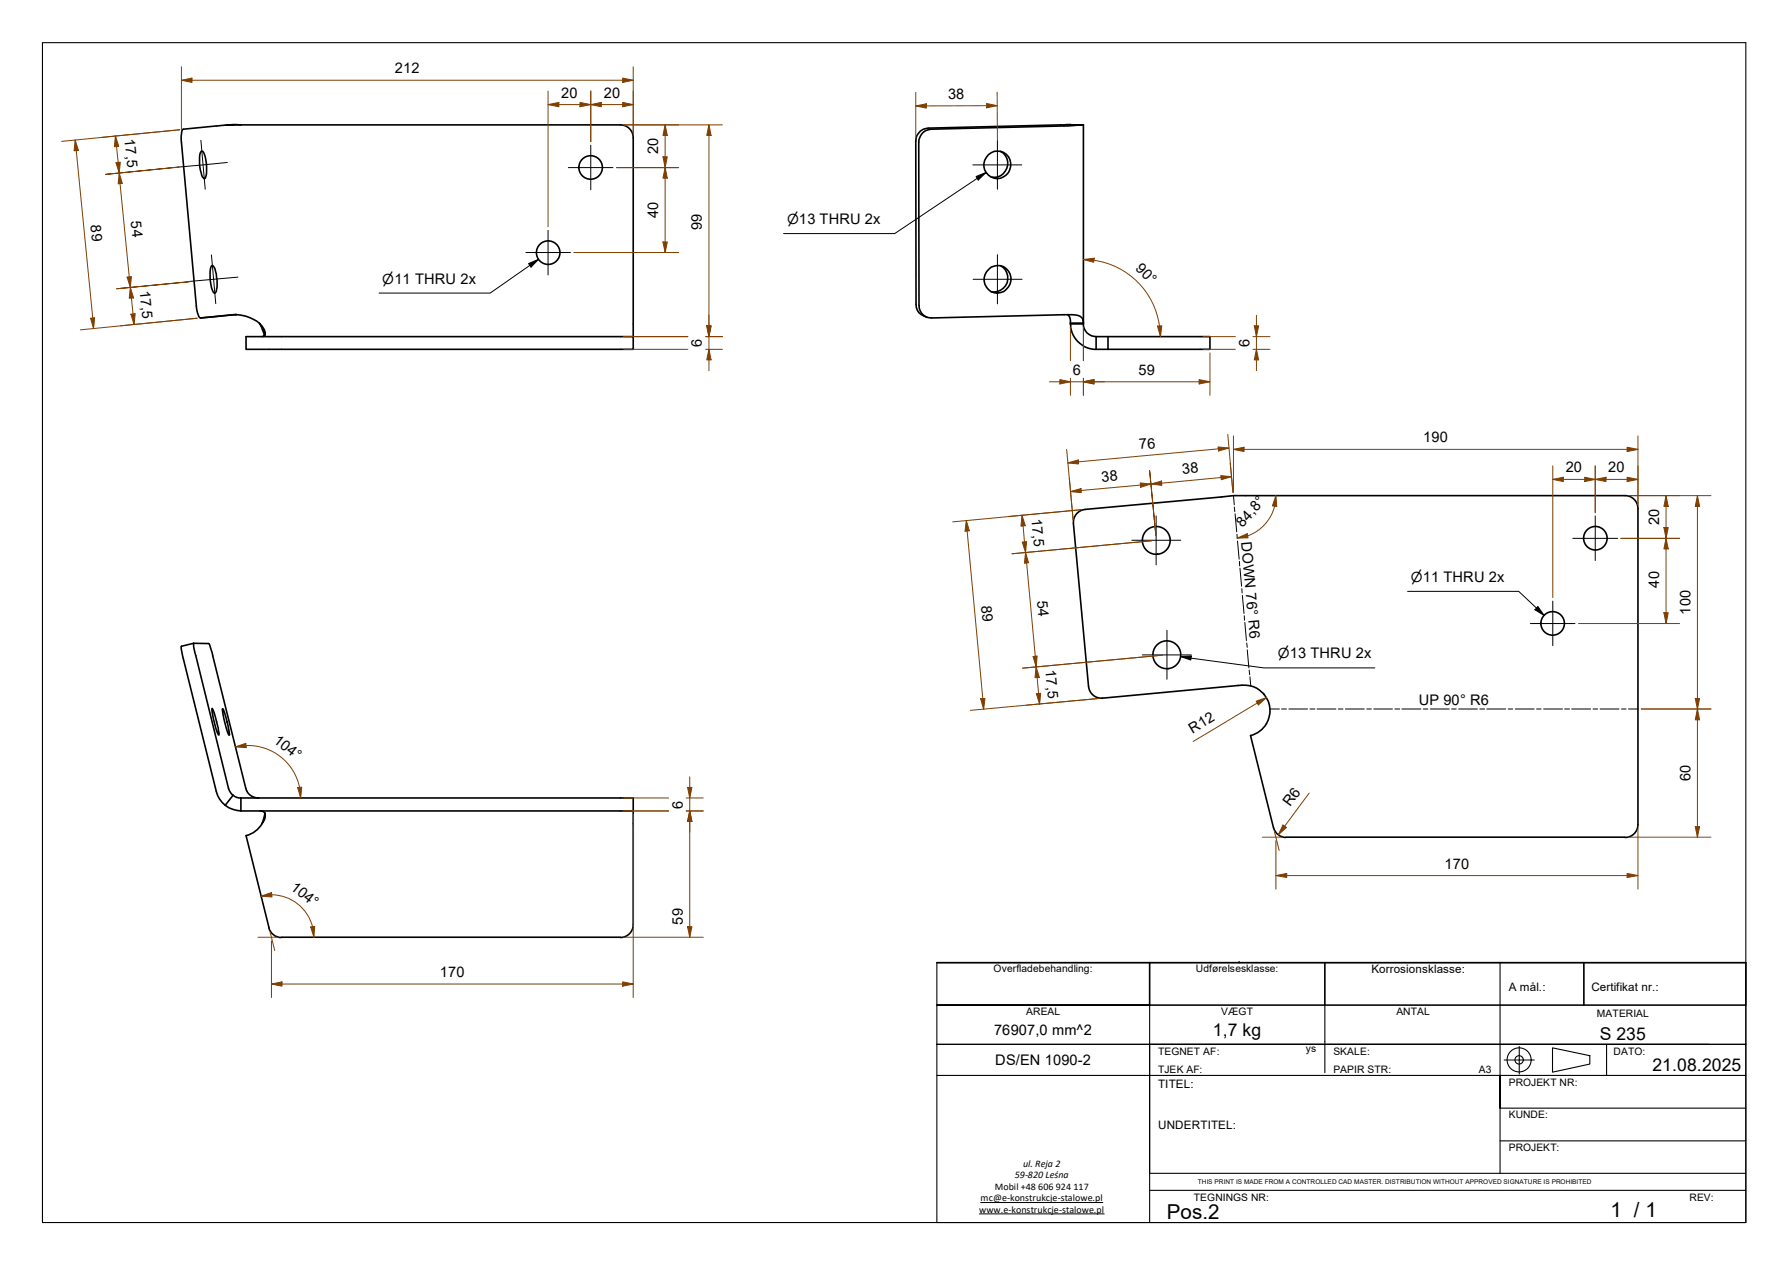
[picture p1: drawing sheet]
<svg xmlns="http://www.w3.org/2000/svg" width="420mm" height="297mm" viewBox="0 0 420 297" stroke-linecap="round" stroke-linejoin="round" font-family="sans-serif">
<!-- layer: Visible (ISO) -->
<g fill="none" stroke="#000" stroke-width=".38">
<path d="M47.2 35.5h.2a1.41 1.41 0 0 1 .8 1.3 9.7 9.7 0 0 1 0 5l-.2 .2a1.5 1.5 0 0 1-.8-1.4 8.2 8.2 0 0 1 0-5.1zM56.6 29.3h89.1a3 3 0 0 1 3 3M56.6 29.3l-3.7 .1-9.8 .9a3.4 3.4 0 0 0-.5 3.1l3.6 39 .2 1.2a1.11 1.11 0 0 0 .7 1.1M56.6 29.3l-3.7 .1M148.7 32.3v46.7M232.2 36.3a3.2 3.2 0 0 1 5 1.2 3.2 3.2 0 0 1-2.9 4.3 3.2 3.2 0 0 1-3-4.2zM234.9 35.5a3.2 3.2 0 0 1 1.6 4 3.2 3.2 0 0 1-3.7 2.1M251.1 29.3h3.3M253.2 29.4l-2.4 .2-32.1 .7a3 3 0 0 0-2.9 3.1v38.3a2.89 2.89 0 0 0 3 3l33-.8a2.57 2.57 0 0 1 2.5 1.1l.1 .9h-3M253.2 29.4l-2.8-.1-32.4 .8a3 3 0 0 0-2.9 3v38.4a3.1 3.1 0 0 0 2.6 3M254.4 29.3l-1.2 .1M254.4 29.3v46.8"/>
<path d="M47.1 74.7l7.7-.8a9.2 9.2 0 0 1 6 2M49.7 62.5l.1-.2a1.55 1.55 0 0 1 .8 1.4 8.2 8.2 0 0 1 0 5l-.2 .1a3.6 3.6 0 0 1-1-2.8l-.1-2.2zM55.6 73.8l-8.5 .9M57.8 79h90.9v3h-90.9zM60.9 75.8l.1 .2M62.1 78.9l-1.1-2.8a2.58 2.58 0 0 1 1.2 2.8l-.7 .1M232.2 63.2a3.2 3.2 0 0 1 5 1 3.2 3.2 0 0 1-2.2 4.5 3.2 3.2 0 0 1-3.5-1.6 3.2 3.2 0 0 1 .7-3.9zM235 62.4a3.3 3.3 0 0 1 1.5 4 3.3 3.3 0 0 1-3.7 2.1M250.8 73.9a2.05 2.05 0 0 1 .6 2M251.4 76.1h3M251.4 76.1a6.1 6.1 0 0 0 6 5.9M251.4 75.9v.2"/>
<path d="M254.4 76.1a2.93 2.93 0 0 0 3 2.9M257.4 79h26.8v3h-24M257.4 79v3M260.2 79v3h-2.8M254.8 119.6l34.9-3.2h92a3 3 0 0 1 3 3v74.2M254.8 119.6a3 3 0 0 0-2.7 3.3M252.1 122.9l3.6 38.3a3 3 0 0 0 3.2 2.7M45.5 151.1h3.5l.2 .3 .6 1.9 7.9 31.8a3 3 0 0 0 3.1 2.3M45.5 151.1l-2.9 .7v.8l8.2 33.3a5.9 5.9 0 0 0 2.1 3.2M45.5 151.1l.3 2.2 7.9 31.8 .4 .9 .6 .7M49.8 166.4a19.3 19.3 0 0 1 1.6 6.2 13.8 13.8 0 0 1-1.6-5.7zM52.3 166.4a16.1 16.1 0 0 1 1.5 5.7v.5a17.6 17.6 0 0 1-1.5-6.2z"/>
<path d="M293.7 172.7l5.4 21.7a3 3 0 0 0 2.9 2.2M296.8 162.9a6 6 0 0 1-3.1 9.8M296.8 162.9a6.3 6.3 0 0 0-6-1.9l-31.9 2.9M52.9 189.1a6.7 6.7 0 0 0 3.7 1.3M54.7 186.7a2.58 2.58 0 0 0 1.9 .7M54.7 186.7l-1.8 2.4M56.6 187.4h92.1v3h-92.1M56.6 187.4v3M57.8 196.2l5.4 21.7M61 190.4a1.19 1.19 0 0 1 1.2 .6 1.19 1.19 0 0 1 0 1.3l-.7 1.1 .7-2.5M61.5 193.4l-.8 1.1-1 .9-1.9 .8M148.7 190.4v26.7"/>
<path d="M302 196.6h79.6M384.7 193.6a3 3 0 0 1-3 3M63.1 217.9a3 3 0 0 0 3 2.2M148.7 217.1a3 3 0 0 1-3 3M66.1 220.1h79.6"/>
<circle cx="138.7" cy="39.3" r="2.76"/>
<circle cx="128.7" cy="59.3" r="2.76"/>
<circle cx="271.6" cy="126.9" r="3.3"/>
<circle cx="374.7" cy="126.4" r="2.76"/>
<circle cx="274" cy="153.8" r="3.3"/>
<circle cx="364.6" cy="146.4" r="2.76"/>
</g>
<circle cx="55.2" cy="73.9" r=".19" fill="#000"/>
<!-- layer: Bend Centerline (ISO) -->
<g fill="none" stroke="#000" stroke-width=".23">
<path d="M289.7 116.4l.2 2.1M289.9 119l.1 1.1M290.1 120.6l.3 4.3M290.5 125.5l.1 1M290.6 127l.4 4.3M291.1 131.8v1.1M291.2 133.4l.4 4.3M291.7 138.2v1M291.8 139.8l.4 4.3M292.2 144.6l.1 1.1M292.4 146.2l.3 4.2M292.8 151l.1 1"/>
<path d="M292.9 152.6l.4 4.2M293.4 157.3l.1 1.1M293.6 158.9l.2 2.2M298.3 166.5h2.2M301 166.5h1.1M302.7 166.5h4.4M307.7 166.5h1.1M309.3 166.5h4.5M314.3 166.5h1.1M316 166.5h4.4M321 166.5h1.1M322.6 166.5h4.4"/>
<path d="M327.6 166.5h1.1M329.2 166.5h4.5M334.3 166.5h1M335.9 166.5h4.5M340.9 166.5h1.1M342.6 166.5h4.4M347.5 166.5h1.2M349.2 166.5h4.4M354.2 166.5h1.1M355.9 166.5h4.4M360.9 166.5h1M362.5 166.5h4.5"/>
<path d="M367.5 166.5h1.1M369.1 166.5h4.5M374.1 166.5h1.1M375.8 166.5h4.4M380.8 166.5h1.1M382.5 166.5h2.2"/>
</g>
<!-- layer: Border (ISO) -->
<g fill="none" stroke="#000" stroke-width=".25">
<path d="M10 10h400v277.1h-400zM270 236h-50h190M311.1 236v15.9M352.3 226v26.5M410 226h-190v61.1h50v-41.9h-50h190v-9.2h-140v9.2M220 252.5h190M270 245.2v30.3h140M270 245.2h140M356.8 245.7v6.5M364.6 246l8.8 1.9v2l-8.8 1.9zM377.3 245.2v7.3M270 279.5h140"/>
<path d="M352.3 267.9h57.7M410 260.2h-57.7v-7.7v23M270 287.1h140"/>
<circle cx="356.8" cy="248.9" r="2.83"/>
<circle cx="356.8" cy="248.9" r=".98"/>
</g>
<!-- layer: Title (ISO) -->
<path d="M220 226h190v10M270 226v10h-50M291 225.9v.1M311.1 226v10M372 226v10" fill="none" stroke="#000" stroke-width=".38"/>
<!-- layer: Border (ISO) -->
<path d="M353.3 248.9h7.1" fill="none" stroke="#000" stroke-width=".23"/>
<!-- layer: Title (ISO) -->
<path d="M230 285h29.3M230.3 282.4h28.7" fill="none" stroke="#000" stroke-width=".23"/>
<!-- layer: Dimension (ISO) -->
<path d="M70.4 184.9l.2 2.5" fill="none" stroke="#803f00" stroke-width=".23"/>
<path d="M69.9 185l1-.2-.3 2.6z" fill="#803f00"/>
<path d="M57.8 175.1l-2.5 .3M69.9 185l1-.2-.3 2.6z" fill="none" stroke="#803f00" stroke-width=".23"/>
<path d="M55.3 175.4l2.4-.9 .1 1.1z" fill="#803f00"/>
<path d="M272.4 76.6l.1 2.4M55.3 175.4l2.4-.9 .1 1.1zM57.8 175.1a12.4 12.4 0 0 1 12.6 9.8" fill="none" stroke="#803f00" stroke-width=".23"/>
<path d="M271.8 76.6l1.1-.1-.4 2.5z" fill="#803f00"/>
<path d="M254.4 60.9l2.5 .2M271.8 76.6l1.1-.1-.4 2.5z" fill="none" stroke="#803f00" stroke-width=".23"/>
<path d="M254.4 60.9l2.6-.3-.1 1z" fill="#803f00"/>
<path d="M254.4 60.9l2.6-.3-.1 1zM256.9 61.1a18.1 18.1 0 0 1 15.4 15.4M166.5 82v2.5" fill="none" stroke="#803f00" stroke-width=".23"/>
<path d="M166.5 82l.5 2.5h-1z" fill="#803f00"/>
<path d="M166.5 76.5v2.5M166.5 82l.5 2.5h-1z" fill="none" stroke="#803f00" stroke-width=".23"/>
<path d="M166 76.5h1l-.5 2.5z" fill="#803f00"/>
<path d="M146.5 79h15M165.7 79h4M166 76.5h1l-.5 2.5zM166.5 74v8M146.5 82h15M165.7 82h4M166.5 84.5v2.5" fill="none" stroke="#803f00" stroke-width=".23"/>
<path d="M166 76.5h1l-.5 2.5z" fill="#803f00"/>
<path d="M166.5 29.3v2.5M166 76.5h1l-.5 2.5z" fill="none" stroke="#803f00" stroke-width=".23"/>
<path d="M166.5 29.3l.5 2.5h-1z" fill="#803f00"/>
<path d="M146.5 29.3h23.2M166.5 29.3l.5 2.5h-1zM166.5 31.8v44.7M146.5 79h15M165.7 79h4M146.2 231.1h2.5" fill="none" stroke="#803f00" stroke-width=".23"/>
<path d="M146.2 230.6l2.5 .5-2.5 .5z" fill="#803f00"/>
<path d="M63.8 231.1h2.4M146.2 230.6l2.5 .5-2.5 .5z" fill="none" stroke="#803f00" stroke-width=".23"/>
<path d="M63.8 231.1l2.4-.5v1z" fill="#803f00"/>
<path d="M148.7 191.2v43M162 184.9v2.5M63.4 218.6l1.1 4.6M60.6 220.1h4.7M63.8 231.1l2.4-.5v1zM63.8 220.9v13.3M66.2 231.1h80" fill="none" stroke="#803f00" stroke-width=".23"/>
<path d="M161.5 184.9h1l-.5 2.5z" fill="#803f00"/>
<path d="M161.5 184.9h1l-.5 2.5zM162 190.4v2.5" fill="none" stroke="#803f00" stroke-width=".23"/>
<path d="M162 190.4l.5 2.5h-1z" fill="#803f00"/>
<path d="M146.5 190.4h10.5M146.5 187.4h10.5M161.2 190.4h4M161.2 187.4h4M162 190.4l.5 2.5h-1zM162 182.4v2.5M162 187.4v8" fill="none" stroke="#803f00" stroke-width=".23"/>
<path d="M162 190.4l.5 2.5h-1z" fill="#803f00"/>
<path d="M162 190.4l.5 2.5h-1zM162 217.6v2.5" fill="none" stroke="#803f00" stroke-width=".23"/>
<path d="M161.5 217.6h1l-.5 2.5z" fill="#803f00"/>
<path d="M31.2 73.7l.3 2.5M146.5 190.4h10.5M161.2 190.4h4M162 192.9v24.7M161.5 217.6h1l-.5 2.5zM146.5 220.1h18.7" fill="none" stroke="#803f00" stroke-width=".23"/>
<!-- layer: Center Mark (ISO) -->
<path d="M47.2 32.9l1 11.5M53.4 38.1l-11.4 1.1M133.5 39.4h10.5M138.7 34.1v10.5M49.7 59.9l1 11.4M123.5 59.3h10.5M128.7 54.1v10.5M55.9 65.1l-11.5 1" fill="none" stroke="#000" stroke-width=".23"/>
<!-- layer: Symbol (ISO) -->
<path d="M229.2 41.5l2.4-1-1.9 1.8zM231.6 40.5l-21.5 14.3h-26.1M124.1 61.9l2.4-1-1.8 1.8zM126.5 60.9l-11.4 7.9h-26.1" fill="none" stroke="#000" stroke-width=".23"/>
<path d="M229.2 41.5l2.4-1-1.9 1.8zM124.1 61.9l2.4-1-1.8 1.8z" fill="#000"/>
<!-- layer: Dimension (ISO) -->
<path d="M30.7 73.8l1-.2-.2 2.6z" fill="#803f00"/>
<path d="M30.6 67.5l.3 2.5M30.7 73.8l1-.2-.2 2.6z" fill="none" stroke="#803f00" stroke-width=".23"/>
<path d="M30.6 67.5l.8 2.5h-1z" fill="#803f00"/>
<path d="M30.4 65l.2 2.5M30.6 67.5l.8 2.5h-1zM30.9 70l.3 3.7M46.3 74.7l-18 1.8" fill="none" stroke="#803f00" stroke-width=".23"/>
<path d="M29.8 65.1l1.1-.2-.3 2.6z" fill="#803f00"/>
<path d="M28 40.6l.2 2.5M29.8 65.1l1.1-.2-.3 2.6z" fill="none" stroke="#803f00" stroke-width=".23"/>
<path d="M28 40.6l.7 2.4-1 .2z" fill="#803f00"/>
<path d="M27.7 38.1l.3 2.5M28 40.6l.7 2.4-1 .2zM28.2 43.1l2.2 21.9" fill="none" stroke="#803f00" stroke-width=".23"/>
<path d="M27.2 38.2l1.1-.1-.3 2.5z" fill="#803f00"/>
<path d="M27.1 31.9l.3 2.5M27.2 38.2l1.1-.1-.3 2.5z" fill="none" stroke="#803f00" stroke-width=".23"/>
<path d="M27.1 31.9l.8 2.4-1 .2z" fill="#803f00"/>
<path d="M17.7 32.9l.2 2.5M27.1 31.9l.8 2.4-1 .2zM27.4 34.4l.3 3.7M42.2 30.5l-18.3 1.7M24.8 40.9l17.2-1.7-17.2 1.7M27.4 67.8l17-1.6-17 1.6" fill="none" stroke="#803f00" stroke-width=".23"/>
<path d="M17.7 32.9l.7 2.4-1 .1z" fill="#803f00"/>
<path d="M17.7 32.9l.7 2.4-1 .1zM21.8 74.7l.2 2.4" fill="none" stroke="#803f00" stroke-width=".23"/>
<path d="M21.3 74.7l.9-.1-.2 2.5z" fill="#803f00"/>
<path d="M17.9 35.4l3.9 39.3M42.2 30.5l-27.7 2.7M215.1 24.9h2.5M21.3 74.7l.9-.1-.2 2.5zM46.3 74.7l-27.4 2.8" fill="none" stroke="#803f00" stroke-width=".23"/>
<!-- layer: Center Mark (ISO) -->
<path d="M228.5 38.7h11.5M234.3 32.9v11.5M234.3 59.8v11.6M228.5 65.6h11.5" fill="none" stroke="#000" stroke-width=".23"/>
<!-- layer: Dimension (ISO) -->
<path d="M215.1 24.9l2.5-.5v1z" fill="#803f00"/>
<path d="M215.1 24.9l2.5-.5v1zM231.7 24.8h2.5" fill="none" stroke="#803f00" stroke-width=".23"/>
<path d="M231.7 24.3l2.5 .5-2.5 .5z" fill="#803f00"/>
<path d="M215.1 21.7v10.7M231.7 24.3l2.5 .5-2.5 .5zM231.7 24.8l-14.1 .1M234.2 21.6l.1 11.3M398.7 194.1v2.5" fill="none" stroke="#803f00" stroke-width=".23"/>
<path d="M398.1 194.1h1.1l-.5 2.5z" fill="#803f00"/>
<path d="M398.7 166.5v2.5M398.1 194.1h1.1l-.5 2.5z" fill="none" stroke="#803f00" stroke-width=".23"/>
<path d="M398.7 166.5l.5 2.5h-1.1z" fill="#803f00"/>
<path d="M385.4 166.5h16.4M398.7 166.5l.5 2.5h-1.1zM398.7 164v2.5M398.7 169v25.1M382.5 196.6h19.3" fill="none" stroke="#803f00" stroke-width=".23"/>
<path d="M398.1 164h1.1l-.5 2.5z" fill="#803f00"/>
<path d="M398.7 116.4v2.5M398.1 164h1.1l-.5 2.5z" fill="none" stroke="#803f00" stroke-width=".23"/>
<path d="M398.7 116.4l.5 2.5h-1.1z" fill="#803f00"/>
<path d="M382.5 116.4h19.3M398.7 116.4l.5 2.5h-1.1zM398.7 118.9v45.1M391.3 143.9v2.5M385.4 166.5h16.4" fill="none" stroke="#803f00" stroke-width=".23"/>
<!-- layer: Center Mark (ISO) -->
<path d="M265.8 126.9h11.5M271.5 121.1v11.5M369.4 126.4h10.5M374.6 121.1v10.5M268.3 153.8h11.5M274.1 148v11.5M359.4 146.4h10.5M364.7 141.1v10.5" fill="none" stroke="#000" stroke-width=".23"/>
<!-- layer: Dimension (ISO) -->
<path d="M390.8 143.9h1l-.5 2.5z" fill="#803f00"/>
<path d="M391.3 126.4v2.5M390.8 143.9h1l-.5 2.5z" fill="none" stroke="#803f00" stroke-width=".23"/>
<path d="M391.3 126.4l.5 2.5h-1z" fill="#803f00"/>
<path d="M380.7 126.4h13.8M391.3 126.4l.5 2.5h-1zM391.3 123.9v2.5M391.3 128.9v15M370.7 146.4h23.8" fill="none" stroke="#803f00" stroke-width=".23"/>
<path d="M390.8 123.9h1l-.5 2.5z" fill="#803f00"/>
<path d="M391.3 116.4v2.5M390.8 123.9h1l-.5 2.5z" fill="none" stroke="#803f00" stroke-width=".23"/>
<path d="M391.3 116.4l.5 2.5h-1z" fill="#803f00"/>
<path d="M364.7 112.6h2.5M382.5 116.4h12M391.3 116.4l.5 2.5h-1zM391.3 118.9v5M380.7 126.4h13.8" fill="none" stroke="#803f00" stroke-width=".23"/>
<path d="M364.7 112.6l2.5-.5v1z" fill="#803f00"/>
<path d="M364.7 112.6l2.5-.5v1zM372.2 112.6h2.4" fill="none" stroke="#803f00" stroke-width=".23"/>
<path d="M372.2 112.1l2.4 .5-2.4 .5z" fill="#803f00"/>
<path d="M364.7 109.4v30.9M367.2 112.6h5M372.2 112.1l2.4 .5-2.4 .5zM374.6 112.6h2.6M374.6 109.4v11" fill="none" stroke="#803f00" stroke-width=".23"/>
<path d="M374.6 112.6l2.6-.5v1z" fill="#803f00"/>
<path d="M374.6 112.6l2.6-.5v1zM382.1 112.6h2.6" fill="none" stroke="#803f00" stroke-width=".23"/>
<path d="M382.1 112.1l2.6 .5-2.6 .5z" fill="#803f00"/>
<path d="M374.6 109.4v11M377.2 112.6h4.9M382.1 112.1l2.6 .5-2.6 .5zM382.1 105.5h2.6M384.7 109.4v9.2" fill="none" stroke="#803f00" stroke-width=".23"/>
<path d="M382.1 105l2.6 .5-2.6 .5z" fill="#803f00"/>
<path d="M289.7 105.5h2.5M382.1 105l2.6 .5-2.6 .5z" fill="none" stroke="#803f00" stroke-width=".23"/>
<path d="M289.7 105.5l2.5-.5v1z" fill="#803f00"/>
<path d="M288.6 105.2l-2.5 .2M289.7 105.5l2.5-.5v1zM289.7 102.3v13.3M292.2 105.5h89.9M384.7 102.3v16.3" fill="none" stroke="#803f00" stroke-width=".23"/>
<path d="M286.1 105l2.5 .2-2.4 .7z" fill="#803f00"/>
<path d="M253.3 108.4l-2.5 .3M286.1 105l2.5 .2-2.4 .7z" fill="none" stroke="#803f00" stroke-width=".23"/>
<path d="M250.8 108.7l2.4-.7 .1 1z" fill="#803f00"/>
<path d="M250.5 105.5l1.5 16.6M250.8 108.7l2.4-.7 .1 1zM286.1 105.4l-32.8 3M288.4 102l1.2 13.6M289.2 111.9l-2.4 .2" fill="none" stroke="#803f00" stroke-width=".23"/>
<path d="M286.7 111.7l2.5 .2-2.4 .7z" fill="#803f00"/>
<path d="M272.8 113.5l-2.5 .2M286.7 111.7l2.5 .2-2.4 .7z" fill="none" stroke="#803f00" stroke-width=".23"/>
<path d="M270.3 113.7l2.5-.7 .1 1z" fill="#803f00"/>
<path d="M270.3 113.7l2.5-.7 .1 1zM270.3 113.7l-2.5 .2M286.8 112.1l-14 1.4M288.9 108.8l.7 6.8" fill="none" stroke="#803f00" stroke-width=".23"/>
<path d="M267.8 113.4l2.5 .3-2.4 .7z" fill="#803f00"/>
<path d="M253.9 115.2l-2.5 .2M267.8 113.4l2.5 .3-2.4 .7z" fill="none" stroke="#803f00" stroke-width=".23"/>
<path d="M251.4 115.4l2.5-.7v1z" fill="#803f00"/>
<path d="M251.1 112.3l.9 9.8M251.4 115.4l2.5-.7v1zM267.8 113.9l-13.9 1.3M270 110.5l1.5 15.3-1.5-15.3M226.9 122.2l.2 2.5" fill="none" stroke="#803f00" stroke-width=".23"/>
<path d="M226.9 122.2l.7 2.4-1 .2z" fill="#803f00"/>
<path d="M226.9 122.2l.7 2.4-1 .2zM230.8 164.1l.2 2.4" fill="none" stroke="#803f00" stroke-width=".23"/>
<path d="M230.3 164.1l1-.1-.3 2.5z" fill="#803f00"/>
<path d="M254 119.7l-30.2 2.8M227.1 124.7l3.7 39.4M230.3 164.1l1-.1-.3 2.5zM243.9 162.8l.3 2.5M258.1 164l-30.2 2.8" fill="none" stroke="#803f00" stroke-width=".23"/>
<path d="M243.4 162.9l1-.1-.2 2.5z" fill="#803f00"/>
<path d="M243.3 156.6l.3 2.5M243.4 162.9l1-.1-.2 2.5z" fill="none" stroke="#803f00" stroke-width=".23"/>
<path d="M243.3 156.6l.8 2.5h-1z" fill="#803f00"/>
<path d="M243.1 154.1l.2 2.5M243.3 156.6l.8 2.5h-1zM243.6 159.1l.3 3.7M258.1 164l-17.1 1.6" fill="none" stroke="#803f00" stroke-width=".23"/>
<path d="M242.6 154.2l1-.2-.3 2.6z" fill="#803f00"/>
<path d="M240.9 129.7l.2 2.5M242.6 154.2l1-.2-.3 2.6z" fill="none" stroke="#803f00" stroke-width=".23"/>
<path d="M240.9 129.7l.7 2.4-1 .2z" fill="#803f00"/>
<path d="M240.6 127.2l.3 2.5M240.9 129.7l.7 2.4-1 .2zM241.1 132.2l2 21.9" fill="none" stroke="#803f00" stroke-width=".23"/>
<path d="M240.1 127.3l1-.1-.2 2.5z" fill="#803f00"/>
<path d="M240 121l.3 2.5M240.1 127.3l1-.1-.2 2.5z" fill="none" stroke="#803f00" stroke-width=".23"/>
<path d="M240 121l.8 2.4-1 .2z" fill="#803f00"/>
<path d="M254 119.7l-17.1 1.6M240 121l.8 2.4-1 .2zM240.3 123.5l.3 3.7M270.4 127l-32.7 3M293 125.8l-2.4 .6M273 153.8l-32.8 3.1" fill="none" stroke="#803f00" stroke-width=".23"/>
<path d="M290.6 126.4l2.3-1.1 .2 1z" fill="#803f00"/>
<path d="M299.7 116.4l-.4 2.5M290.6 126.4l2.3-1.1 .2 1z" fill="none" stroke="#803f00" stroke-width=".23"/>
<path d="M299.7 116.4l.1 2.5-1-.1z" fill="#803f00"/>
<path d="M299.3 118.9a10 10 0 0 1-6.3 6.9M299.7 116.4l.1 2.5-1-.1zM382.1 205.6h2.6" fill="none" stroke="#803f00" stroke-width=".23"/>
<path d="M382.1 205.1l2.6 .5-2.6 .4z" fill="#803f00"/>
<path d="M299.7 205.6h2.5M382.1 205.1l2.6 .5-2.6 .4z" fill="none" stroke="#803f00" stroke-width=".23"/>
<path d="M299.7 205.6l2.5-.5v.9z" fill="#803f00"/>
<path d="M297.4 163.8l-2.1 1.3M296.5 196.6h4.7M299.3 195.1l1.1 4.6M299.7 197.4v11.4M384.7 194.4v14.4M299.7 205.6l2.5-.5v.9zM302.2 205.6h79.9" fill="none" stroke="#803f00" stroke-width=".23"/>
<path d="M295 164.6l2.4-.8-1.9 1.7z" fill="#803f00"/>
<path d="M146.2 18.8h2.5M295 164.6l2.4-.8-1.9 1.7zM295.3 165.1l-15.1 9" fill="none" stroke="#803f00" stroke-width=".23"/>
<path d="M146.2 18.3l2.5 .5-2.5 .6z" fill="#803f00"/>
<path d="M42.6 18.8h2.5M146.2 18.3l2.5 .5-2.5 .6z" fill="none" stroke="#803f00" stroke-width=".23"/>
<path d="M42.6 18.8l2.5-.5v1.1z" fill="#803f00"/>
<path d="M42.6 18.8l2.5-.5v1.1zM42.6 15.7v14.8M45.1 18.8h101.1M148.7 15.7v15.8M73.4 217.6l.3 2.5" fill="none" stroke="#803f00" stroke-width=".23"/>
<path d="M73 217.7l.9-.2-.2 2.6z" fill="#803f00"/>
<path d="M63.8 210.1l-2.5 .3M73 217.7l.9-.2-.2 2.6z" fill="none" stroke="#803f00" stroke-width=".23"/>
<path d="M61.3 210.4l2.5-.8 .1 1z" fill="#803f00"/>
<path d="M295.1 82v2.5M61.3 210.4l2.5-.8 .1 1zM63.8 210.1a10 10 0 0 1 9.6 7.5" fill="none" stroke="#803f00" stroke-width=".23"/>
<path d="M295.1 82l.5 2.5h-1z" fill="#803f00"/>
<path d="M295.1 76.5v2.5M295.1 82l.5 2.5h-1z" fill="none" stroke="#803f00" stroke-width=".23"/>
<path d="M294.6 76.5h1l-.5 2.5z" fill="#803f00"/>
<path d="M282.6 79h7.5M294.3 79h4M294.6 76.5h1l-.5 2.5zM295.1 74v2.5M295.1 79v3M248.9 89.6h2.5M282.6 82h7.5M294.3 82h4M295.1 84.5v2.5" fill="none" stroke="#803f00" stroke-width=".23"/>
<path d="M248.9 89.1l2.5 .5-2.5 .6z" fill="#803f00"/>
<path d="M248.9 89.1l2.5 .5-2.5 .6zM254.4 89.6h2.5" fill="none" stroke="#803f00" stroke-width=".23"/>
<path d="M254.4 89.6l2.5-.5v1.1z" fill="#803f00"/>
<path d="M251.4 76.8v7.9M254.4 76.8v7.9M246.4 89.6h2.5M251.4 89.6h8M251.4 88.8v4M254.4 89.6l2.5-.5v1.1zM254.4 88.8v4" fill="none" stroke="#803f00" stroke-width=".23"/>
<path d="M254.4 89.6l2.5-.5v1.1z" fill="#803f00"/>
<path d="M254.4 89.6l2.5-.5v1.1zM281.6 89.6h2.6" fill="none" stroke="#803f00" stroke-width=".23"/>
<path d="M281.6 89.1l2.6 .5-2.6 .6z" fill="#803f00"/>
<path d="M156.2 56.8v2.5M254.4 76.8v7.9M254.4 88.8v4M256.9 89.6h24.7M281.6 89.1l2.6 .5-2.6 .6zM284.2 82.9v9.9" fill="none" stroke="#803f00" stroke-width=".23"/>
<path d="M155.7 56.8h1l-.5 2.5z" fill="#803f00"/>
<path d="M156.2 39.4v2.4M155.7 56.8h1l-.5 2.5z" fill="none" stroke="#803f00" stroke-width=".23"/>
<path d="M156.2 39.4l.5 2.4h-1z" fill="#803f00"/>
<path d="M144.8 39.4h14.6M156.2 39.4l.5 2.4h-1zM156.2 36.8v2.6M134.7 59.3h24.7M156.2 41.8v15" fill="none" stroke="#803f00" stroke-width=".23"/>
<path d="M155.7 36.8h1l-.5 2.6z" fill="#803f00"/>
<path d="M155.7 36.8h1l-.5 2.6zM156.2 29.3v2.5" fill="none" stroke="#803f00" stroke-width=".23"/>
<path d="M156.2 29.3l.5 2.5h-1z" fill="#803f00"/>
<path d="M128.7 24.6h2.6M144.8 39.4h14.6M146.5 29.3h12.9M156.2 29.3l.5 2.5h-1zM156.2 31.8v5" fill="none" stroke="#803f00" stroke-width=".23"/>
<path d="M128.7 24.6l2.6-.5v1z" fill="#803f00"/>
<path d="M128.7 24.6l2.6-.5v1zM136.2 24.6h2.5" fill="none" stroke="#803f00" stroke-width=".23"/>
<path d="M136.2 24.1l2.5 .5-2.5 .5z" fill="#803f00"/>
<path d="M128.7 21.4v31.9M131.3 24.6h4.9M136.2 24.1l2.5 .5-2.5 .5zM138.7 24.6h2.5M138.7 21.4v11.9" fill="none" stroke="#803f00" stroke-width=".23"/>
<path d="M138.7 24.6l2.5-.5v1z" fill="#803f00"/>
<path d="M138.7 24.6l2.5-.5v1zM146.2 24.6h2.5" fill="none" stroke="#803f00" stroke-width=".23"/>
<path d="M146.2 24.1l2.5 .5-2.5 .5z" fill="#803f00"/>
<path d="M138.7 21.4v11.9M141.2 24.6h5M146.2 24.1l2.5 .5-2.5 .5zM148.7 21.4v10.1M301.8 194l-1.6 2" fill="none" stroke="#803f00" stroke-width=".23"/>
<!-- layer: Symbol (ISO) -->
<path d="M330.6 138.9h26.1l5.9 5.6M277.2 154.2l2.6-.2-.1 1zM277.2 154.2l19.6 2.6h26.1M361.2 142.4l1.4 2.1-2.1-1.3z" fill="none" stroke="#000" stroke-width=".23"/>
<path d="M277.2 154.2l2.6-.2-.1 1zM361.2 142.4l1.4 2.1-2.1-1.3z" fill="#000"/>
<!-- layer: Dimension (ISO) -->
<path d="M301.3 193.7l.8 .6-1.9 1.7z" fill="#803f00"/>
<path d="M301.3 193.7l.8 .6-1.9 1.7zM307.5 186.2l-5.7 7.8" fill="none" stroke="#803f00" stroke-width=".23"/>
<g font-size="4.8">
<text x="274" y="286.2">Pos.2</text>
<text x="378.3" y="285.7">1 / 1</text>
</g>
<g font-size="4.1">
<text x="284.9" y="243.4">1,7 kg</text>
<text x="375.7" y="244.2">S 235</text>
<text x="388.1" y="251.5">21.08.2025</text>
</g>
<g font-size="3.4">
<text x="92.7" y="17.3">212</text>
<text x="131.8" y="22.9">20</text>
<text x="141.8" y="22.9">20</text>
<text x="222.7" y="23.2">38</text>
<text x="29.3" y="32.7" transform="rotate(85 29.3 32.7)">17,5</text>
<text x="154.6" y="36.2" transform="rotate(-90 154.6 36.2)">20</text>
<text x="21.3" y="52.9" transform="rotate(85 21.3 52.9)">89</text>
<text x="30.7" y="52" transform="rotate(85 30.7 52)">54</text>
<text x="154.6" y="51.3" transform="rotate(-90 154.6 51.3)">40</text>
<text x="164.8" y="54" transform="rotate(-90 164.8 54)">99</text>
<text x="266.5" y="63.2" transform="rotate(45 266.5 63.2)">90°</text>
<text x="32.8" y="68.2" transform="rotate(85 32.8 68.2)">17,5</text>
<text x="164.8" y="81.6" transform="rotate(-90 164.8 81.6)">6</text>
<text x="293.4" y="81.5" transform="rotate(-90 293.4 81.5)">6</text>
<text x="252" y="88">6</text>
<text x="267.4" y="88">59</text>
<text x="267.6" y="105.5" transform="rotate(-5 267.6 105.5)">76</text>
<text x="334.3" y="103.9">190</text>
<text x="258.8" y="113.1" transform="rotate(-5 258.8 113.1)">38</text>
<text x="277.7" y="111.4" transform="rotate(-5 277.7 111.4)">38</text>
<text x="367.7" y="110.9">20</text>
<text x="377.7" y="110.9">20</text>
<text x="242.3" y="121.8" transform="rotate(85 242.3 121.8)">17,5</text>
<text x="291.8" y="123.9" transform="rotate(-48 291.8 123.9)">84,8°</text>
<text x="389.6" y="123.3" transform="rotate(-90 389.6 123.3)">20</text>
<text x="291.5" y="127.3" transform="rotate(85 291.5 127.3)">DOWN 76° R6</text>
<text x="389.6" y="138" transform="rotate(-90 389.6 138)">40</text>
<text x="230.4" y="142.3" transform="rotate(85 230.4 142.3)">89</text>
<text x="243.6" y="141.1" transform="rotate(85 243.6 141.1)">54</text>
<text x="397" y="144.3" transform="rotate(-90 397 144.3)">100</text>
<text x="245.6" y="157.4" transform="rotate(85 245.6 157.4)">17,5</text>
<text x="333.2" y="165.7">UP 90° R6</text>
<text x="280.1" y="172.3" transform="rotate(-31 280.1 172.3)">R12</text>
<text x="64.1" y="174.2" transform="rotate(38 64.1 174.2)">104°</text>
<text x="397" y="183.4" transform="rotate(-90 397 183.4)">60</text>
<text x="160.3" y="189.9" transform="rotate(-90 160.3 189.9)">6</text>
<text x="303" y="189.5" transform="rotate(-54 303 189.5)">R6</text>
<text x="339.3" y="203.9">170</text>
<text x="68.1" y="208.7" transform="rotate(38 68.1 208.7)">104°</text>
<text x="160.3" y="217.2" transform="rotate(-90 160.3 217.2)">59</text>
<text x="103.3" y="229.4">170</text>
<text x="233.5" y="243.1">76907,0 mm^2</text>
<text x="233.7" y="250.1">DS/EN 1090-2</text>
</g>
<g font-size="3.2">
<text x="184.8" y="52.6">⌀13 THRU 2x</text>
<text x="89.8" y="66.6">⌀11 THRU 2x</text>
<text x="331.3" y="136.6">⌀11 THRU 2x</text>
<text x="300.1" y="154.6">⌀13 THRU 2x</text>
</g>
<g font-size="2.7">
<text x="322.1" y="228.5">Korrosionsklasse:</text>
<text x="354.3" y="232.6">A mål.:</text>
<text x="373.8" y="232.6">Certifikat nr.:</text>
<text x="272" y="255.5">TITEL:</text>
<text x="272" y="265">UNDERTITEL:</text>
</g>
<g font-size="2.4">
<text x="233.4" y="228.3">Overfladebehandling:</text>
<text x="280.9" y="228.3">Udførelsesklasse:</text>
<text x="241" y="238.3">AREAL</text>
<text x="286.8" y="238.3">VÆGT</text>
<text x="328" y="238.3">ANTAL</text>
<text x="375" y="238.8">MATERIAL</text>
<text x="272" y="251.9">TJEK AF:</text>
<text x="272" y="247.6">TEGNET AF:</text>
<text x="306.7" y="247.1">ys</text>
<text x="313.2" y="247.6">SKALE:</text>
<text x="313.2" y="251.9">PAPIR STR:</text>
<text x="347.3" y="251.9">A3</text>
<text x="379" y="247.6">DATO:</text>
<text x="354.3" y="254.9">PROJEKT NR:</text>
<text x="354.3" y="262.6">KUNDE:</text>
<text x="354.3" y="270.2">PROJEKT:</text>
<text x="280.4" y="281.9">TEGNINGS NR:</text>
<text x="396.8" y="282.1">REV:</text>
</g>
<g font-size="2.3">
<text x="240.3" y="273.9">ul. Reja 2</text>
<text x="230.3" y="282">mc@e-konstrukcje-stalowe.pl</text>
<text x="233.6" y="279.3">Mobil +48</text>
<text x="238.3" y="276.6">59-820 Leśna</text>
<text x="243.8" y="279.3">606</text>
<text x="248" y="279.3">924</text>
<text x="252.1" y="279.3">117</text>
<text x="230" y="284.7">www.e-konstrukcje-stalowe.pl</text>
</g>
<text font-size="1.5" x="281.3" y="278.1">THIS PRINT IS MADE FROM A CONTROLLED CAD MASTER. DISTRIBUTION WITHOUT APPROVED SIGNATURE IS PROHIBITED</text>
</svg>
